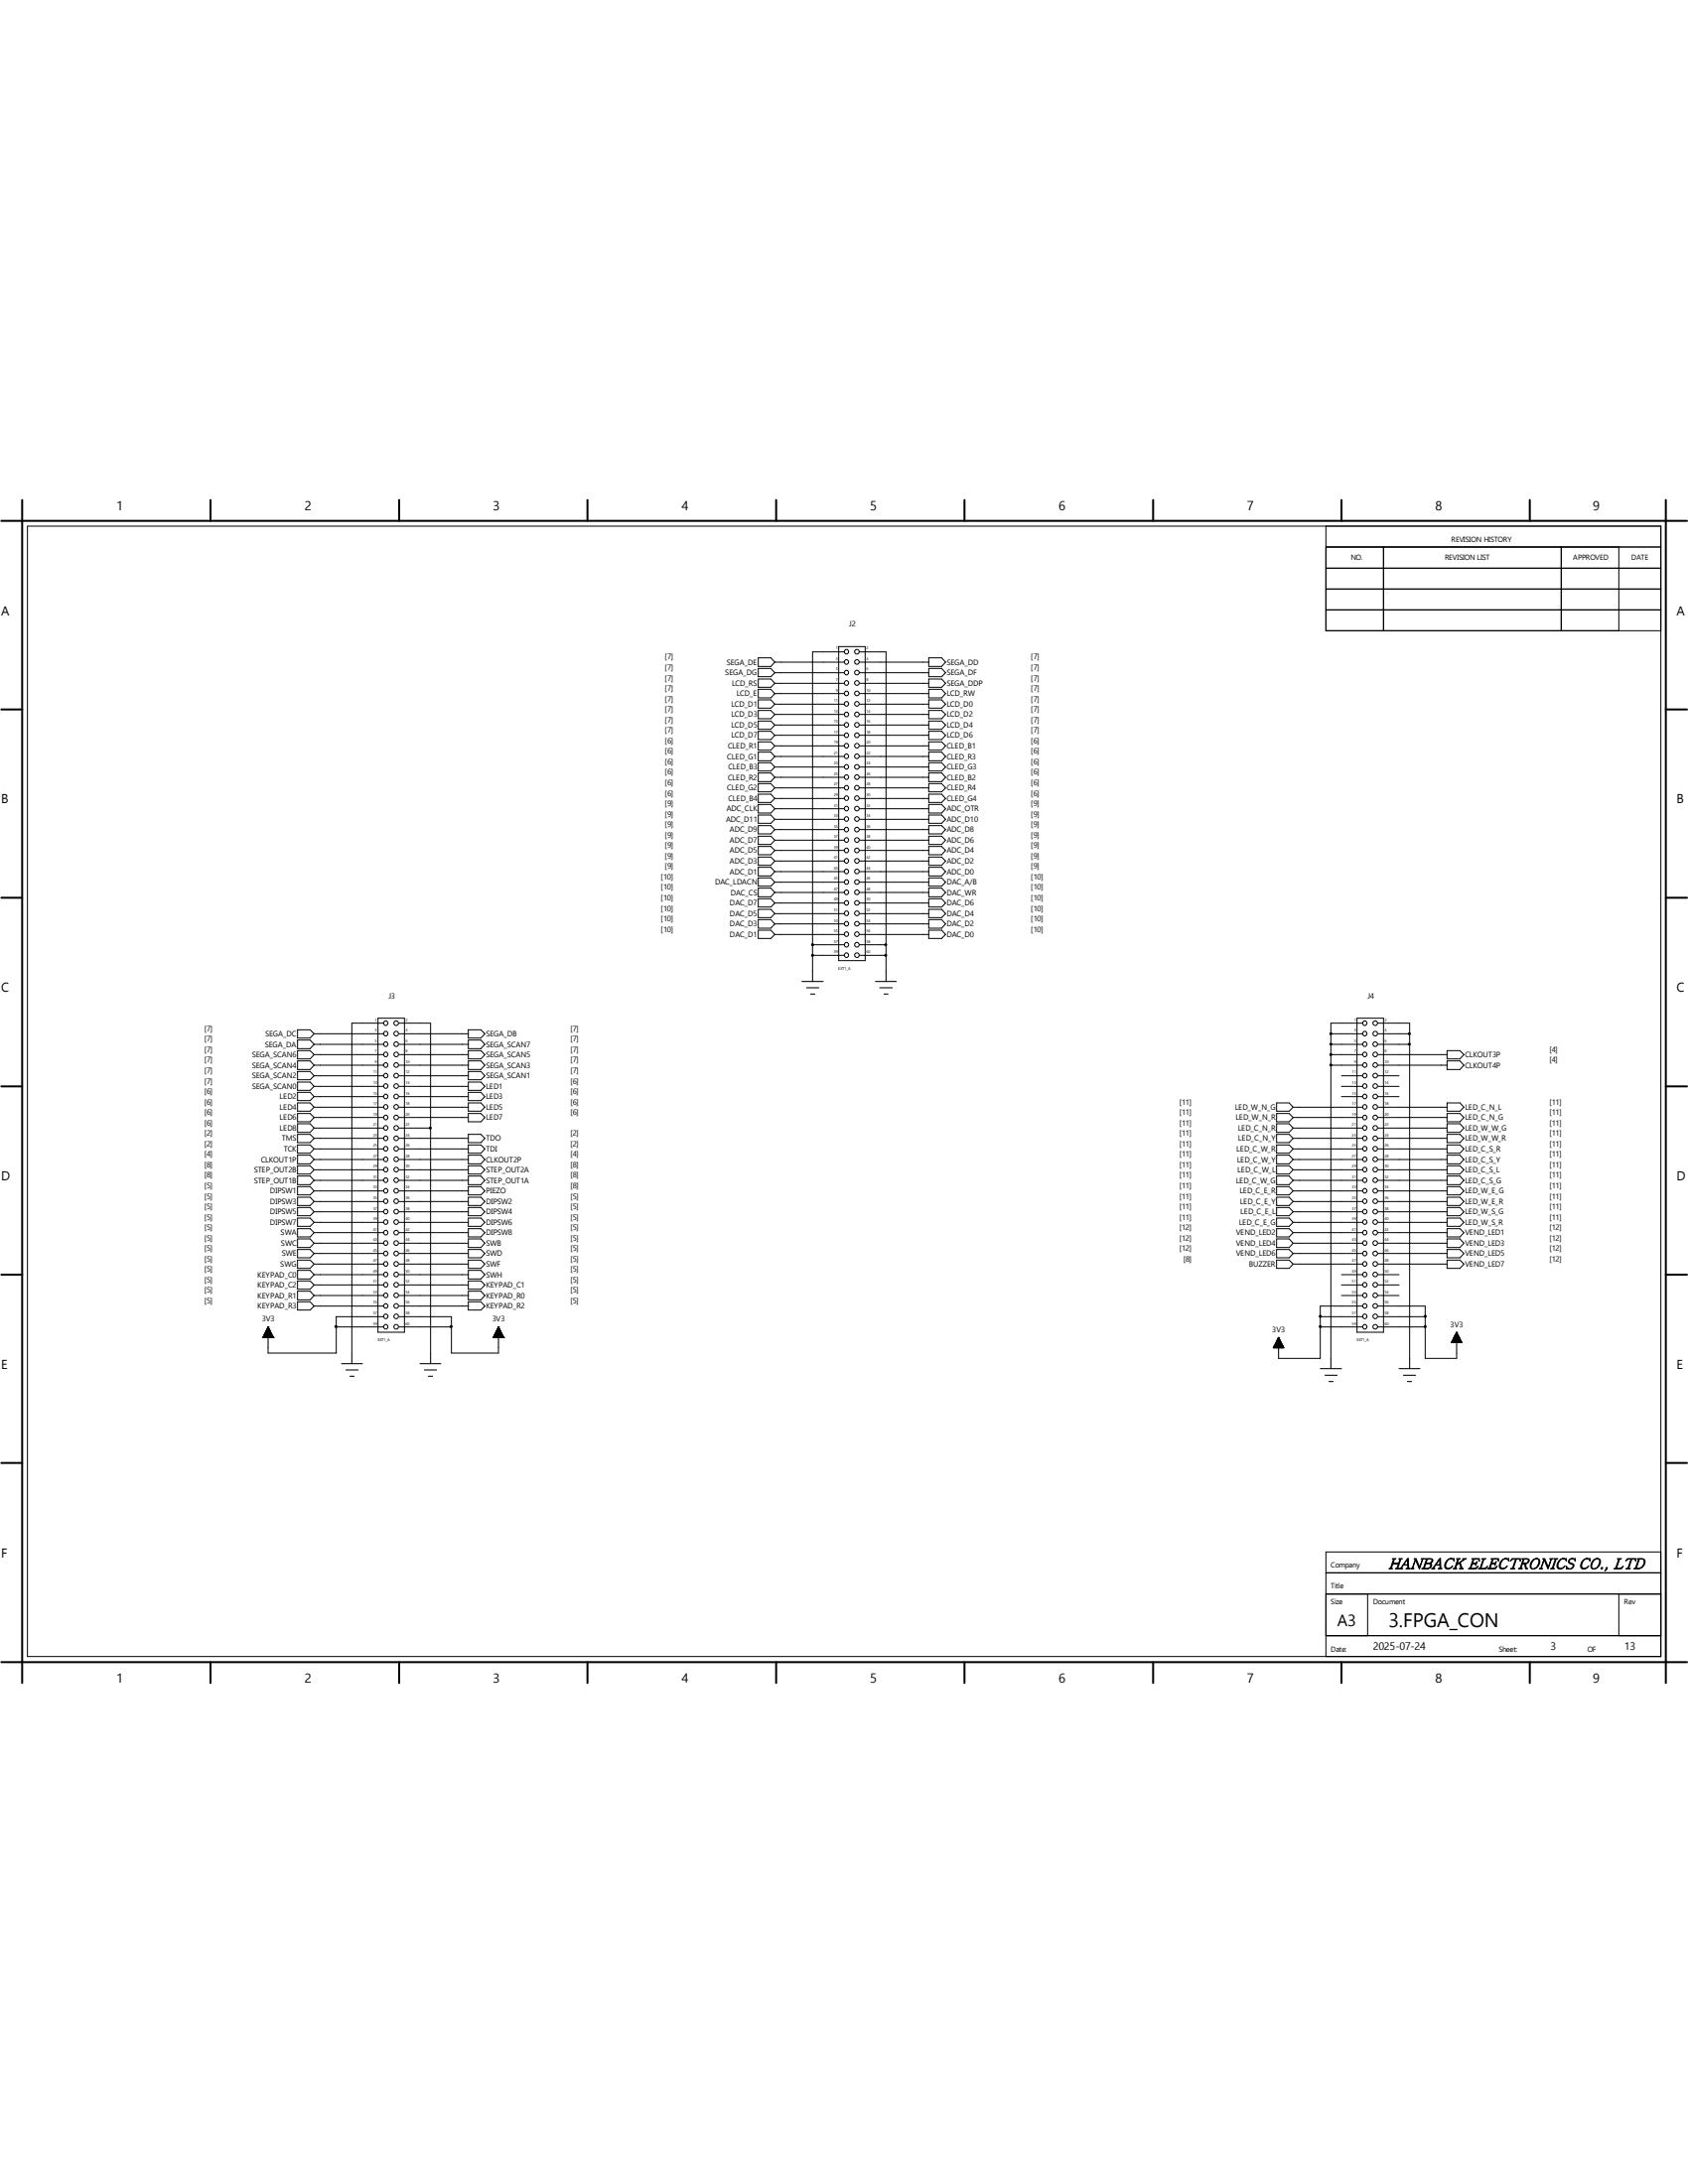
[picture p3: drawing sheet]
<svg xmlns="http://www.w3.org/2000/svg" width="216mm" height="279mm" viewBox="0 0 216 279" stroke-linecap="round" stroke-linejoin="round" font-family="sans-serif">
<g fill="none" stroke="#000" stroke-width=".25">
<path d="M.2 66.6h215.6M2.8 64v151.3M26.9 64v2.6M51.1 64v2.6M75.1 64v2.6M99.3 64v2.6M123.4 64v2.6M147.5 64v2.6M171.6 64v2.6M195.7 64v2.6M213.1 64v151.3M.2 90.8h2.6"/>
<path d="M213.1 90.8h2.7M.2 114.9h2.6M213.1 114.9h2.7M.2 139h2.6M213.1 139h2.7M.2 163.1h2.6M213.1 163.1h2.7M.2 187.2h2.6M213.1 187.2h2.7M.2 212.6h215.6M26.9 212.6v2.7M51.1 212.6v2.7"/>
<path d="M75.1 212.6v2.7M99.3 212.6v2.7M123.4 212.6v2.7M147.5 212.6v2.7M171.6 212.6v2.7M195.7 212.6v2.7"/>
</g>
<g fill="none" stroke="#000" stroke-width=".13">
<path d="M3.5 67.3h208.9v144.6h-208.9zM169.6 67.3v13.4h42.8M169.6 70h42.8M169.6 78h42.8M169.6 75.4h42.8M169.6 72.7h42.8M177 70v10.7M199.7 70v10.7M207.1 70v10.7M97 84.2h1.6l.5 .5-.5 .6h-1.6zM97 85.5h1.6l.5 .6-.5 .5h-1.6zM97 86.9h1.6l.5 .5-.5 .5h-1.6z"/>
<path d="M97 88.2h1.6l.5 .5-.5 .6h-1.6zM97 89.5h1.6l.5 .6-.5 .5h-1.6zM97 90.9h1.6l.5 .5-.5 .5h-1.6zM97 92.2h1.6l.5 .6-.5 .5h-1.6zM97 93.6h1.6l.5 .5-.5 .5h-1.6zM97 94.9h1.6l.5 .5-.5 .6h-1.6zM97 96.2h1.6l.5 .6-.5 .5h-1.6zM97 97.6h1.6l.5 .5-.5 .5h-1.6zM97 98.9h1.6l.5 .5-.5 .6h-1.6zM99.1 84.7h8.8M99.1 86.1h8.8M99.1 87.4h8.8"/>
<path d="M99.1 88.7h8.8M99.1 90.1h8.8M99.1 91.4h8.8M99.1 92.8h8.8M99.1 94.1h8.8M99.1 95.4h8.8M99.1 96.8h8.8M99.1 98.1h8.8M99.1 99.4h8.8M107.3 82.7h3.4v40.2h-3.4zM107.9 83.4h-4v42.2M109.9 83.4h3.4v42.2"/>
<path d="M109.9 84.7h8.9M109.9 86.1h8.9M109.9 87.4h8.9M109.9 88.7h8.9M109.9 90.1h8.9M109.9 91.4h8.9M109.9 92.8h8.9M109.9 94.1h8.9M109.9 95.4h8.9M109.9 96.8h8.9M109.9 98.1h8.9M109.9 99.4h8.9"/>
<path d="M118.8 86.9h1.6l.5 .5-.5 .5h-1.6zM118.8 84.2h1.6l.5 .5-.5 .6h-1.6zM118.8 85.5h1.6l.5 .6-.5 .5h-1.6zM118.8 88.2h1.6l.5 .5-.5 .6h-1.6zM118.8 89.5h1.6l.5 .6-.5 .5h-1.6zM118.8 90.9h1.6l.5 .5-.5 .5h-1.6zM118.8 92.2h1.6l.5 .6-.5 .5h-1.6zM118.8 93.6h1.6l.5 .5-.5 .5h-1.6zM118.8 94.9h1.6l.5 .5-.5 .6h-1.6zM118.8 96.2h1.6l.5 .6-.5 .5h-1.6zM118.8 97.6h1.6l.5 .5-.5 .5h-1.6zM118.8 98.9h1.6l.5 .5-.5 .6h-1.6z"/>
<path d="M97 100.2h1.6l.5 .6-.5 .5h-1.6zM97 101.6h1.6l.5 .6-.5 .5h-1.6zM97 102.9h1.6l.5 .6-.5 .5h-1.6zM97 104.3h1.6l.5 .5-.5 .5h-1.6zM97 105.6h1.6l.5 .5-.5 .6h-1.6zM97 107h1.6l.5 .5-.5 .5h-1.6zM97 108.3h1.6l.5 .5-.5 .5h-1.6zM97 109.6h1.6l.5 .6-.5 .5h-1.6zM97 111h1.6l.5 .5-.5 .6h-1.6zM97 112.3h1.6l.5 .6-.5 .5h-1.6zM97 113.6h1.6l.5 .6-.5 .5h-1.6zM97 115h1.6l.5 .5-.5 .5h-1.6z"/>
<path d="M97 116.3h1.6l.5 .6-.5 .5h-1.6zM97 117.6h1.6l.5 .6-.5 .5h-1.6zM97 119h1.6l.5 .5-.5 .6h-1.6zM99.1 100.8h8.8M99.1 102.2h8.8M99.1 103.5h8.8M99.1 104.8h8.8M99.1 106.1h8.8M99.1 107.5h8.8M99.1 108.8h8.8M99.1 110.2h8.8M99.1 111.5h8.8"/>
<path d="M99.1 112.9h8.8M99.1 114.2h8.8M99.1 115.5h8.8M99.1 116.9h8.8M99.1 118.2h8.8M99.1 119.5h8.8M109.9 100.8h8.9M109.9 102.2h8.9M109.9 103.5h8.9M109.9 104.8h8.9M109.9 106.1h8.9M109.9 107.5h8.9"/>
<path d="M109.9 108.8h8.9M109.9 110.2h8.9M109.9 111.5h8.9M109.9 112.9h8.9M109.9 114.2h8.9M109.9 115.5h8.9M109.9 116.9h8.9M109.9 118.2h8.9M109.9 119.5h8.9M118.8 100.2h1.6l.5 .6-.5 .5h-1.6zM118.8 101.6h1.6l.5 .6-.5 .5h-1.6zM118.8 102.9h1.6l.5 .6-.5 .5h-1.6z"/>
<path d="M118.8 104.3h1.6l.5 .5-.5 .5h-1.6zM118.8 105.6h1.6l.5 .5-.5 .6h-1.6zM118.8 107h1.6l.5 .5-.5 .5h-1.6zM118.8 108.3h1.6l.5 .5-.5 .5h-1.6zM118.8 109.6h1.6l.5 .6-.5 .5h-1.6zM118.8 111h1.6l.5 .5-.5 .6h-1.6zM118.8 112.3h1.6l.5 .6-.5 .5h-1.6zM118.8 115h1.6l.5 .5-.5 .5h-1.6zM118.8 116.3h1.6l.5 .6-.5 .5h-1.6zM118.8 113.6h1.6l.5 .6-.5 .5h-1.6zM118.8 119h1.6l.5 .5-.5 .6h-1.6zM118.8 117.6h1.6l.5 .6-.5 .5h-1.6z"/>
<path d="M38.1 131.7h1.6l.5 .5-.5 .6h-1.6zM38.1 133.1h1.6l.5 .5-.5 .6h-1.6zM38.1 134.4h1.6l.5 .5-.5 .6h-1.6zM38.1 135.7h1.6l.5 .6-.5 .5h-1.6zM38.1 137.1h1.6l.5 .5-.5 .5h-1.6zM38.1 138.4h1.6l.5 .6-.5 .5h-1.6zM38.1 139.7h1.6l.5 .6-.5 .5h-1.6zM40.2 132.2h8.8M40.2 133.6h8.8M40.2 134.9h8.8M40.2 136.3h8.8M40.2 137.6h8.8"/>
<path d="M40.2 139h8.8M48.3 130.3h3.4v40.1h-3.4zM49 130.9h-4v43.6M51.1 130.9h4v43.6M51.1 132.2h8.8M51.1 133.6h8.8M51.1 134.9h8.8M51.1 136.3h8.8M51.1 137.6h8.8M51.1 139h8.8M59.9 131.7h1.6l.5 .5-.5 .6h-1.6zM59.9 133.1h1.6l.5 .5-.5 .6h-1.6z"/>
<path d="M59.9 134.4h1.6l.5 .5-.5 .6h-1.6zM59.9 135.7h1.6l.5 .6-.5 .5h-1.6zM59.9 137.1h1.6l.5 .5-.5 .5h-1.6zM59.9 138.4h1.6l.5 .6-.5 .5h-1.6zM59.9 139.7h1.6l.5 .6-.5 .5h-1.6zM102.6 125.6h2.7M103.2 126.4h1.5M103.7 127.2h.5M103.9 120.9h4M103.9 122.2h4M109.9 120.9h3.4M109.9 122.2h3.4"/>
<path d="M112 125.6h2.6M112.5 126.4h1.6M113.1 127.2h.5M170.2 132.2h4M170.2 133.6h4M170.2 134.9h4M170.2 136.3h4M171.6 137.6h2.6M171.6 139h2.6M173.6 130.3h3.4v40.1h-3.4zM174.2 130.9h-4v44.2M176.2 130.9h4.1v44.2"/>
<path d="M176.2 132.2h4.1M176.2 133.6h4.1M176.2 134.9h8.9M176.2 136.3h8.9M176.2 137.6h2.7M176.2 139h2.7M185.1 134.4h1.6l.5 .5-.5 .6h-1.6zM185.1 135.7h1.6l.5 .6-.5 .5h-1.6zM38.1 147.8h1.6l.5 .5-.5 .6h-1.6zM38.1 141.1h1.6l.5 .5-.5 .6h-1.6zM38.1 142.5h1.6l.5 .5-.5 .5h-1.6zM38.1 143.8h1.6l.5 .5-.5 .6h-1.6z"/>
<path d="M38.1 145.1h1.6l.5 .5-.5 .6h-1.6zM38.1 146.5h1.6l.5 .5-.5 .5h-1.6zM38.1 149.1h1.6l.5 .5-.5 .6h-1.6zM38.1 150.5h1.6l.5 .5-.5 .6h-1.6zM38.1 151.8h1.6l.5 .6-.5 .5h-1.6zM38.1 153.2h1.6l.5 .5-.5 .5h-1.6zM38.1 154.5h1.6l.5 .5-.5 .5h-1.6zM38.1 155.8h1.6l.5 .6-.5 .5h-1.6zM38.1 157.2h1.6l.5 .5-.5 .5h-1.6zM38.1 158.5h1.6l.5 .5-.5 .6h-1.6zM38.1 159.9h1.6l.5 .5-.5 .5h-1.6zM40.2 140.3h8.8"/>
<path d="M40.2 141.6h8.8M40.2 143h8.8M40.2 144.3h8.8M40.2 145.6h8.8M40.2 147h8.8M40.2 148.3h8.8M40.2 149.6h8.8M40.2 151h8.8M40.2 152.4h8.8M40.2 153.7h8.8M40.2 155h8.8M40.2 156.4h8.8"/>
<path d="M40.2 157.7h8.8M40.2 159h8.8M51.1 140.3h8.8M51.1 141.6h8.8M51.1 143h8.8M51.1 144.3h4M51.1 145.6h8.8M51.1 147h8.8M51.1 148.3h8.8M51.1 149.6h8.8M51.1 151h8.8M51.1 152.4h8.8"/>
<path d="M51.1 153.7h8.8M51.1 155h8.8M51.1 156.4h8.8M51.1 157.7h8.8M51.1 159h8.8M59.9 147.8h1.6l.5 .5-.5 .6h-1.6zM59.9 149.1h1.6l.5 .5-.5 .6h-1.6zM59.9 150.5h1.6l.5 .5-.5 .6h-1.6zM59.9 154.5h1.6l.5 .5-.5 .5h-1.6zM59.9 151.8h1.6l.5 .6-.5 .5h-1.6zM59.9 153.2h1.6l.5 .5-.5 .5h-1.6zM59.9 155.8h1.6l.5 .6-.5 .5h-1.6z"/>
<path d="M59.9 159.9h1.6l.5 .5-.5 .5h-1.6zM59.9 157.2h1.6l.5 .5-.5 .5h-1.6zM59.9 158.5h1.6l.5 .5-.5 .6h-1.6zM59.9 141.1h1.6l.5 .5-.5 .6h-1.6zM59.9 142.5h1.6l.5 .5-.5 .5h-1.6zM59.9 145.1h1.6l.5 .5-.5 .6h-1.6zM59.9 146.5h1.6l.5 .5-.5 .5h-1.6zM163.3 147.8h1.6l.5 .5-.5 .6h-1.6zM163.3 149.1h1.6l.5 .5-.5 .6h-1.6zM163.3 150.5h1.6l.5 .5-.5 .6h-1.6zM163.3 154.5h1.6l.5 .5-.5 .5h-1.6zM163.3 151.8h1.6l.5 .6-.5 .5h-1.6z"/>
<path d="M163.3 153.2h1.6l.5 .5-.5 .5h-1.6zM163.3 155.8h1.6l.5 .6-.5 .5h-1.6zM163.3 159.9h1.6l.5 .5-.5 .5h-1.6zM163.3 157.2h1.6l.5 .5-.5 .5h-1.6zM163.3 158.5h1.6l.5 .5-.5 .6h-1.6zM163.3 141.1h1.6l.5 .5-.5 .6h-1.6zM163.3 142.5h1.6l.5 .5-.5 .5h-1.6zM163.3 143.8h1.6l.5 .5-.5 .6h-1.6zM163.3 145.1h1.6l.5 .5-.5 .6h-1.6zM163.3 146.5h1.6l.5 .5-.5 .5h-1.6zM165.4 141.6h8.8M165.4 143h8.8"/>
<path d="M165.4 144.3h8.8M165.4 145.6h8.8M165.4 147h8.8M165.4 148.3h8.8M165.4 149.6h8.8M165.4 151h8.8M165.4 152.4h8.8M165.4 153.7h8.8M165.4 155h8.8M165.4 156.4h8.8M165.4 157.7h8.8M165.4 159h8.8"/>
<path d="M171.6 140.3h2.6M176.2 140.3h2.7M176.2 141.6h8.9M176.2 143h8.9M176.2 144.3h8.9M176.2 145.6h8.9M176.2 147h8.9M176.2 148.3h8.9M176.2 149.6h8.9M176.2 151h8.9M176.2 152.4h8.9M176.2 153.7h8.9"/>
<path d="M176.2 155h8.9M176.2 156.4h8.9M176.2 157.7h8.9M176.2 159h8.9M185.1 147.8h1.6l.5 .5-.5 .6h-1.6zM185.1 149.1h1.6l.5 .5-.5 .6h-1.6zM185.1 150.5h1.6l.5 .5-.5 .6h-1.6zM185.1 154.5h1.6l.5 .5-.5 .5h-1.6zM185.1 151.8h1.6l.5 .6-.5 .5h-1.6zM185.1 153.2h1.6l.5 .5-.5 .5h-1.6zM185.1 155.8h1.6l.5 .6-.5 .5h-1.6zM185.1 159.9h1.6l.5 .5-.5 .5h-1.6z"/>
<path d="M185.1 157.2h1.6l.5 .5-.5 .5h-1.6zM185.1 158.5h1.6l.5 .5-.5 .6h-1.6zM185.1 141.1h1.6l.5 .5-.5 .6h-1.6zM185.1 142.5h1.6l.5 .5-.5 .5h-1.6zM185.1 143.8h1.6l.5 .5-.5 .6h-1.6zM185.1 145.1h1.6l.5 .5-.5 .6h-1.6zM185.1 146.5h1.6l.5 .5-.5 .5h-1.6zM33.6 171.1h.1M33.6 171.1h1.4M33.7 171h1.3M33.7 171.1v-.1h1.2v.1M33.7 170.9h1.2"/>
<path d="M33.7 170.9h1.2v.2M33.8 170.8h1v.3M33.8 170.7v.4M33.8 170.7h1M33.9 171.1v-.5h.9v.5M33.9 170.6h.8M33.9 170.6h.8v.5M33.9 170.5v.6M34 170.5h.7M34 170.5h.6v.6M34 170.4v.7M34 170.4h.6"/>
<path d="M34 170.3h.6v.8M34 170.3v.8M34 170.3h.6M34.1 170.2h.4v.9M34.1 170.1h.4v1M34.2 170h.3v1.1M34.2 170v1.1M34.2 170h.2M34.2 169.9h.2v1.2M34.2 169.9v1.2M34.2 169.9h.2M34.2 169.8h.1v1.3"/>
<path d="M34.2 169.8v1.3M34.3 169.8h.1M34.3 169.8l-.7 1.3M34.3 169.8l.7 1.3M34.5 170.1h-.4v1M34.5 170.2h-.4v.9M34.8 170.9h-1.1v.2M35 171.1h.1M38.1 161.2h1.6l.5 .5-.5 .6h-1.6zM38.1 162.5h1.6l.5 .6-.5 .5h-1.6zM38.1 163.9h1.6l.5 .5-.5 .5h-1.6zM38.1 165.2h1.6l.5 .5-.5 .6h-1.6z"/>
<path d="M38.1 166.5h1.6l.5 .6-.5 .5h-1.6zM40.2 160.4h8.8M40.2 161.7h8.8M40.2 163.1h8.8M40.2 164.4h8.8M40.2 165.7h8.8M40.2 167.1h8.8M43 169.8h6M43.7 174.5h2.7M44.2 175.3h1.6M44.7 176.1h.6M49 168.4h-6v4.7h-8.7v-3.3"/>
<path d="M51.1 160.4h8.8M51.1 161.7h8.8M51.1 163.1h8.8M51.1 164.4h8.8M51.1 165.7h8.8M51.1 167.1h8.8M51.1 168.4h6.6v4.7h6.1v-3.3M51.1 169.8h6.6M53.7 174.5h2.7M54.3 175.3h1.5M54.8 176.1h.5M59.9 161.2h1.6l.5 .5-.5 .6h-1.6z"/>
<path d="M59.9 162.5h1.6l.5 .6-.5 .5h-1.6zM59.9 166.5h1.6l.5 .6-.5 .5h-1.6zM59.9 165.2h1.6l.5 .5-.5 .6h-1.6zM59.9 163.9h1.6l.5 .5-.5 .5h-1.6zM63.1 171.1h.1M63.1 171.1h1.3M63.1 171h1.3M63.2 171.1v-.1h1.2v.1M63.2 170.9h1.1M63.2 170.9h1.1v.2M63.2 170.8h1.1v.3M63.2 170.7v.4"/>
<path d="M63.3 170.7h.9M63.3 171.1v-.5h.9v.5M63.3 170.6h.9M63.4 170.6h.8v.5M63.4 170.5v.6M63.4 170.5h.7M63.4 170.5h.7v.6M63.4 170.4v.7M63.5 170.4h.6M63.5 170.3h.6v.8M63.5 170.3v.8M63.5 170.3h.6"/>
<path d="M63.5 170.2h.5v.9M63.6 170.1h.4v1M63.6 170h.3v1.1M63.6 170v1.1M63.7 170h.2M63.7 169.9h.1v1.2M63.7 169.9v1.2M63.7 169.9h.1M63.7 169.8h.1v1.3M63.7 169.8v1.3M63.8 169.8h.1M63.8 169.8l-.7 1.3"/>
<path d="M63.8 169.8l.6 1.3M63.9 170.1h-.3v1M64 170.2h-.5v.9M64.3 170.9h-1.1v.2M64.4 171.1h.1M162.9 172.4h1.3M162.9 172.3h1.3M162.9 172.4v-.1h1.2v.1M163 172.2h1.1M163 172.2h1.1v.2M163 172.1v.3M163 172.1h1"/>
<path d="M163.1 172.4v-.4h.9v.4M163.1 172h.9M163.1 172h.9v.4M163.1 171.9v.5M163.2 171.9h.7M163.2 171.9h.7v.5M163.2 171.8v.6M163.2 171.8h.7M163.2 171.7h.7v.7M163.3 161.2h1.6l.5 .5-.5 .6h-1.6zM163.3 171.6h.5v.8M163.3 171.5h.4v.9"/>
<path d="M163.3 171.5v.9M163.4 171.5h.3M163.4 171.4h.3v1M163.4 171.4v1M163.4 171.4h.3M163.4 171.3h.3v1.1M163.4 171.2v1.2M163.4 171.2h.2M163.5 171.2h.1v1.2M163.5 171.1h.1M163.5 171.1l.7 1.3h-1.3zM163.6 171.2h-.1v1.2"/>
<path d="M163.8 171.6h-.5v.8M163.8 171.7h-.6v.7M165.4 160.4h8.8M165.4 161.7h8.8M168.9 168.4h5.3M168.9 169.8h5.3M168.9 175.1h2.7M169.5 175.9h1.5M170 176.7h.5M171.6 163.1h2.6M171.6 164.4h2.6M171.6 165.7h2.6"/>
<path d="M174.2 167.1h-5.3v6.7h-5.4v-2.7M176.2 160.4h8.9M176.2 161.7h8.9M176.2 163.1h2.7M176.2 164.4h2.7M176.2 165.7h2.7M176.2 167.1h6.1v6.7h4v-3.4M176.2 168.4h6.1M176.2 169.8h6.1M178.9 175.1h2.7M179.5 175.9h1.6M180 176.7h.6"/>
<path d="M185.1 161.2h1.6l.5 .5-.5 .6h-1.6zM185.7 171.7h.1M185.7 171.7h1.2M185.7 171.6h1.2v.1M185.7 171.6v.1M185.8 171.6h1.1M185.8 171.5h1.1M185.8 171.5v.2M185.8 171.5h1M185.8 171.4h1v.3M185.9 171.3h.8M185.9 171.2h.8"/>
<path d="M185.9 171.2v.5M186 171.1h.6M186 171.2h.6M186 171v.7M186 171h.6M186 171h.6v.7M186 170.9v.8M186.1 170.9h.4M186.1 170.8v.9M186.1 170.8h.4M186.1 170.7v1M186.2 170.7h.2"/>
<path d="M186.2 170.6h.2v1.1M186.3 170.6h.1M186.3 170.5h.1v1.2M186.3 170.5v1.2M186.3 170.5h.1M186.3 170.4l.7 1.3h-1.4zM186.4 170.6h-.2v1.1M186.5 170.7v1M186.5 170.9v.8M186.6 171.1v.6M186.7 171.2v.5M186.7 171.2h-.8v.5"/>
<path d="M186.7 171.3v.4M186.8 171.4h-1v.3M186.9 171.5v.2M186.9 171.7h.1M212.4 198.5h-42.8v13.4M169.6 209.3h42.8M169.6 203.9h42.8M169.6 201.2h42.8M174.9 203.9v5.4M207.1 203.9v5.4"/>
<circle cx="108.3" cy="96.8" r=".29"/>
<circle cx="108.3" cy="84.7" r=".29"/>
<circle cx="108.3" cy="98.1" r=".29"/>
<circle cx="108.3" cy="91.4" r=".29"/>
<circle cx="108.3" cy="99.4" r=".29"/>
<circle cx="108.3" cy="87.4" r=".29"/>
<circle cx="108.3" cy="88.7" r=".29"/>
<circle cx="108.3" cy="90" r=".29"/>
<circle cx="108.3" cy="92.7" r=".29"/>
<circle cx="108.3" cy="95.4" r=".29"/>
<circle cx="108.3" cy="86" r=".29"/>
<circle cx="108.3" cy="94.1" r=".29"/>
<circle cx="108.3" cy="83.4" r=".29"/>
<circle cx="109.6" cy="90" r=".3"/>
<circle cx="109.6" cy="87.4" r=".3"/>
<circle cx="109.6" cy="88.7" r=".3"/>
<circle cx="109.6" cy="99.4" r=".3"/>
<circle cx="109.6" cy="84.7" r=".3"/>
<circle cx="109.6" cy="92.7" r=".3"/>
<circle cx="109.6" cy="95.4" r=".3"/>
<circle cx="109.6" cy="83.4" r=".3"/>
<circle cx="109.6" cy="94.1" r=".3"/>
<circle cx="109.6" cy="96.8" r=".3"/>
<circle cx="109.6" cy="86" r=".3"/>
<circle cx="109.6" cy="98.1" r=".3"/>
<circle cx="109.6" cy="91.4" r=".3"/>
<circle cx="108.3" cy="100.8" r=".29"/>
<circle cx="108.3" cy="108.8" r=".29"/>
<circle cx="108.3" cy="111.5" r=".29"/>
<circle cx="108.3" cy="114.2" r=".29"/>
<circle cx="108.3" cy="107.5" r=".29"/>
<circle cx="108.3" cy="112.8" r=".29"/>
<circle cx="108.3" cy="102.1" r=".29"/>
<circle cx="108.3" cy="103.4" r=".29"/>
<circle cx="108.3" cy="110.1" r=".29"/>
<circle cx="108.3" cy="104.8" r=".29"/>
<circle cx="108.3" cy="106.1" r=".29"/>
<circle cx="108.3" cy="119.5" r=".29"/>
<circle cx="108.3" cy="116.8" r=".29"/>
<circle cx="108.3" cy="115.5" r=".29"/>
<circle cx="108.3" cy="118.2" r=".29"/>
<circle cx="109.6" cy="115.5" r=".3"/>
<circle cx="109.6" cy="102.1" r=".3"/>
<circle cx="109.6" cy="104.8" r=".3"/>
<circle cx="109.6" cy="111.5" r=".3"/>
<circle cx="109.6" cy="106.1" r=".3"/>
<circle cx="109.6" cy="107.5" r=".3"/>
<circle cx="109.6" cy="103.4" r=".3"/>
<circle cx="109.6" cy="110.1" r=".3"/>
<circle cx="109.6" cy="114.2" r=".3"/>
<circle cx="109.6" cy="119.5" r=".3"/>
<circle cx="109.6" cy="108.8" r=".3"/>
<circle cx="109.6" cy="112.8" r=".3"/>
<circle cx="109.6" cy="118.2" r=".3"/>
<circle cx="109.6" cy="116.8" r=".3"/>
<circle cx="109.6" cy="100.8" r=".3"/>
<circle cx="49.3" cy="133.6" r=".29"/>
<circle cx="49.3" cy="130.9" r=".29"/>
<circle cx="49.3" cy="134.9" r=".29"/>
<circle cx="49.3" cy="138.9" r=".29"/>
<circle cx="49.3" cy="137.6" r=".29"/>
<circle cx="49.3" cy="132.2" r=".29"/>
<circle cx="49.3" cy="136.2" r=".29"/>
<circle cx="50.7" cy="133.6" r=".3"/>
<circle cx="50.7" cy="137.6" r=".3"/>
<circle cx="50.7" cy="134.9" r=".3"/>
<circle cx="50.7" cy="138.9" r=".3"/>
<circle cx="50.7" cy="130.9" r=".3"/>
<circle cx="50.7" cy="132.2" r=".3"/>
<circle cx="50.7" cy="136.2" r=".3"/>
<circle cx="108.3" cy="120.9" r=".29"/>
<circle cx="108.3" cy="122.2" r=".29"/>
<circle cx="109.6" cy="120.9" r=".3"/>
<circle cx="109.6" cy="122.2" r=".3"/>
<circle cx="174.6" cy="137.6" r=".29"/>
<circle cx="174.6" cy="134.9" r=".29"/>
<circle cx="174.6" cy="138.9" r=".29"/>
<circle cx="174.6" cy="133.6" r=".29"/>
<circle cx="174.6" cy="130.9" r=".29"/>
<circle cx="174.6" cy="136.2" r=".29"/>
<circle cx="174.6" cy="132.2" r=".29"/>
<circle cx="175.9" cy="137.6" r=".3"/>
<circle cx="175.9" cy="138.9" r=".3"/>
<circle cx="175.9" cy="134.9" r=".3"/>
<circle cx="175.9" cy="133.6" r=".3"/>
<circle cx="175.9" cy="130.9" r=".3"/>
<circle cx="175.9" cy="132.2" r=".3"/>
<circle cx="175.9" cy="136.2" r=".3"/>
<circle cx="49.3" cy="145.6" r=".29"/>
<circle cx="49.3" cy="141.6" r=".29"/>
<circle cx="49.3" cy="148.3" r=".29"/>
<circle cx="49.3" cy="159" r=".29"/>
<circle cx="49.3" cy="143" r=".29"/>
<circle cx="49.3" cy="149.6" r=".29"/>
<circle cx="49.3" cy="144.3" r=".29"/>
<circle cx="49.3" cy="147" r=".29"/>
<circle cx="49.3" cy="140.3" r=".29"/>
<circle cx="49.3" cy="152.3" r=".29"/>
<circle cx="49.3" cy="156.3" r=".29"/>
<circle cx="49.3" cy="157.7" r=".29"/>
<circle cx="49.3" cy="153.7" r=".29"/>
<circle cx="49.3" cy="155" r=".29"/>
<circle cx="49.3" cy="151" r=".29"/>
<circle cx="50.7" cy="144.3" r=".3"/>
<circle cx="50.7" cy="145.6" r=".3"/>
<circle cx="50.7" cy="148.3" r=".3"/>
<circle cx="50.7" cy="143" r=".3"/>
<circle cx="50.7" cy="149.6" r=".3"/>
<circle cx="50.7" cy="153.7" r=".3"/>
<circle cx="50.7" cy="157.7" r=".3"/>
<circle cx="50.7" cy="147" r=".3"/>
<circle cx="50.7" cy="151" r=".3"/>
<circle cx="50.7" cy="140.3" r=".3"/>
<circle cx="50.7" cy="141.6" r=".3"/>
<circle cx="50.7" cy="152.3" r=".3"/>
<circle cx="50.7" cy="159" r=".3"/>
<circle cx="50.7" cy="155" r=".3"/>
<circle cx="50.7" cy="156.3" r=".3"/>
<circle cx="174.6" cy="144.3" r=".29"/>
<circle cx="174.6" cy="151" r=".29"/>
<circle cx="174.6" cy="141.6" r=".29"/>
<circle cx="174.6" cy="152.3" r=".29"/>
<circle cx="174.6" cy="153.7" r=".29"/>
<circle cx="174.6" cy="140.3" r=".29"/>
<circle cx="174.6" cy="143" r=".29"/>
<circle cx="174.6" cy="149.6" r=".29"/>
<circle cx="174.6" cy="155" r=".29"/>
<circle cx="174.6" cy="157.7" r=".29"/>
<circle cx="174.6" cy="145.6" r=".29"/>
<circle cx="174.6" cy="147" r=".29"/>
<circle cx="174.6" cy="148.3" r=".29"/>
<circle cx="174.6" cy="156.3" r=".29"/>
<circle cx="174.6" cy="159" r=".29"/>
<circle cx="175.9" cy="152.3" r=".3"/>
<circle cx="175.9" cy="143" r=".3"/>
<circle cx="175.9" cy="153.7" r=".3"/>
<circle cx="175.9" cy="157.7" r=".3"/>
<circle cx="175.9" cy="141.6" r=".3"/>
<circle cx="175.9" cy="156.3" r=".3"/>
<circle cx="175.9" cy="144.3" r=".3"/>
<circle cx="175.9" cy="147" r=".3"/>
<circle cx="175.9" cy="151" r=".3"/>
<circle cx="175.9" cy="159" r=".3"/>
<circle cx="175.9" cy="140.3" r=".3"/>
<circle cx="175.9" cy="149.6" r=".3"/>
<circle cx="175.9" cy="148.3" r=".3"/>
<circle cx="175.9" cy="145.6" r=".3"/>
<circle cx="175.9" cy="155" r=".3"/>
<circle cx="49.3" cy="169.7" r=".29"/>
<circle cx="49.3" cy="160.4" r=".29"/>
<circle cx="49.3" cy="161.7" r=".29"/>
<circle cx="49.3" cy="167.1" r=".29"/>
<circle cx="49.3" cy="163" r=".29"/>
<circle cx="49.3" cy="168.4" r=".29"/>
<circle cx="49.3" cy="164.4" r=".29"/>
<circle cx="49.3" cy="165.7" r=".29"/>
<circle cx="50.7" cy="168.4" r=".3"/>
<circle cx="50.7" cy="167.1" r=".3"/>
<circle cx="50.7" cy="160.4" r=".3"/>
<circle cx="50.7" cy="161.7" r=".3"/>
<circle cx="50.7" cy="164.4" r=".3"/>
<circle cx="50.7" cy="169.7" r=".3"/>
<circle cx="50.7" cy="165.7" r=".3"/>
<circle cx="50.7" cy="163" r=".3"/>
<circle cx="174.6" cy="160.4" r=".29"/>
<circle cx="174.6" cy="161.7" r=".29"/>
<circle cx="174.6" cy="163" r=".29"/>
<circle cx="174.6" cy="167.1" r=".29"/>
<circle cx="174.6" cy="168.4" r=".29"/>
<circle cx="174.6" cy="169.7" r=".29"/>
<circle cx="174.6" cy="165.7" r=".29"/>
<circle cx="174.6" cy="164.4" r=".29"/>
<circle cx="175.9" cy="167.1" r=".3"/>
<circle cx="175.9" cy="169.7" r=".3"/>
<circle cx="175.9" cy="160.4" r=".3"/>
<circle cx="175.9" cy="161.7" r=".3"/>
<circle cx="175.9" cy="163" r=".3"/>
<circle cx="175.9" cy="168.4" r=".3"/>
<circle cx="175.9" cy="165.7" r=".3"/>
<circle cx="175.9" cy="164.4" r=".3"/>
</g>
<g fill="#000" stroke="#000" stroke-width=".13">
<circle cx="103.9" cy="120.9" r=".13"/>
<circle cx="103.9" cy="122.2" r=".13"/>
<circle cx="113.3" cy="120.9" r=".13"/>
<circle cx="113.3" cy="122.2" r=".13"/>
<circle cx="170.2" cy="132.2" r=".13"/>
<circle cx="170.2" cy="136.2" r=".13"/>
<circle cx="170.2" cy="133.6" r=".13"/>
<circle cx="170.2" cy="134.9" r=".13"/>
<circle cx="180.3" cy="132.2" r=".13"/>
<circle cx="180.3" cy="133.6" r=".13"/>
<circle cx="55" cy="144.3" r=".13"/>
<circle cx="43" cy="169.7" r=".13"/>
<circle cx="57.7" cy="169.7" r=".13"/>
<circle cx="168.9" cy="169.7" r=".13"/>
<circle cx="168.9" cy="168.4" r=".13"/>
<circle cx="182.3" cy="169.7" r=".13"/>
<circle cx="182.3" cy="168.4" r=".13"/>
</g>
<text font-size="2.5" x="177.6" y="208.2">3.FPGA_CON</text>
<text font-size="2.1" x="171" y="208">A3</text>
<text font-size="1.9" x="177.6" y="200.7">HANBACK ELECTRONICS CO., LTD</text>
<g font-size="1.7">
<text x="14.9" y="65.3">1</text>
<text x="39" y="65.3">2</text>
<text x="63.1" y="65.3">3</text>
<text x="87.2" y="65.3">4</text>
<text x="111.3" y="65.3">5</text>
<text x="135.4" y="65.3">6</text>
<text x="159.5" y="65.3">7</text>
<text x="183.6" y="65.3">8</text>
<text x="203.7" y="65.3">9</text>
<text x=".2" y="78.7">A</text>
<text x="214.4" y="78.7">A</text>
<text x=".2" y="102.8">B</text>
<text x="214.4" y="102.8">B</text>
<text x=".2" y="126.9">C</text>
<text x="214.4" y="126.9">C</text>
<text x=".2" y="151">D</text>
<text x="214.4" y="151">D</text>
<text x=".2" y="175.1">E</text>
<text x="214.4" y="175.1">E</text>
<text x=".2" y="199.2">F</text>
<text x="214.4" y="199.2">F</text>
<text x="14.9" y="215.3">1</text>
<text x="39" y="215.3">2</text>
<text x="63.1" y="215.3">3</text>
<text x="87.2" y="215.3">4</text>
<text x="111.3" y="215.3">5</text>
<text x="135.4" y="215.3">6</text>
<text x="159.5" y="215.3">7</text>
<text x="183.6" y="215.3">8</text>
<text x="203.7" y="215.3">9</text>
</g>
<g font-size="1.4">
<text x="175.6" y="211.1">2025-07-24</text>
<text x="198.3" y="211.1">3</text>
<text x="207.7" y="211.1">13</text>
</g>
<g font-size="1">
<text x="172.8" y="71.6">NO.</text>
<text x="184.8" y="71.6">REVISION LIST</text>
<text x="185.6" y="69.3">REVISION HISTORY</text>
<text x="201.2" y="71.6">APPROVED</text>
<text x="208.7" y="71.6">DATE</text>
<text x="108.6" y="80.2">J2</text>
<text x="85" y="89.7">[7]</text>
<text x="85" y="88.4">[7]</text>
<text x="85" y="87.1">[7]</text>
<text x="85" y="85.7">[7]</text>
<text x="85" y="84.4">[7]</text>
<text x="92.8" y="86.4">SEGA_DG</text>
<text x="92.9" y="85">SEGA_DE</text>
<text x="93.6" y="87.8">LCD_RS</text>
<text x="94.2" y="89.1">LCD_E</text>
<text x="121.1" y="89.1">LCD_RW</text>
<text x="121.1" y="87.8">SEGA_DDP</text>
<text x="121.1" y="86.4">SEGA_DF</text>
<text x="121.1" y="85">SEGA_DD</text>
<text x="131.9" y="89.7">[7]</text>
<text x="131.9" y="88.4">[7]</text>
<text x="131.9" y="87.1">[7]</text>
<text x="131.9" y="85.7">[7]</text>
<text x="131.9" y="84.4">[7]</text>
<text x="85" y="95.1">[6]</text>
<text x="85" y="93.8">[7]</text>
<text x="85" y="92.4">[7]</text>
<text x="85" y="91.1">[7]</text>
<text x="93.1" y="95.8">CLED_R1</text>
<text x="93.5" y="94.4">LCD_D7</text>
<text x="93.5" y="93.1">LCD_D5</text>
<text x="93.5" y="91.7">LCD_D3</text>
<text x="93.5" y="90.4">LCD_D1</text>
<text x="121.1" y="95.8">CLED_B1</text>
<text x="121.1" y="94.4">LCD_D6</text>
<text x="121.1" y="93.1">LCD_D4</text>
<text x="121.1" y="91.7">LCD_D2</text>
<text x="121.1" y="90.4">LCD_D0</text>
<text x="131.9" y="95.1">[6]</text>
<text x="131.9" y="93.8">[7]</text>
<text x="131.9" y="92.4">[7]</text>
<text x="131.9" y="91.1">[7]</text>
<text x="85" y="100.5">[6]</text>
<text x="85" y="101.8">[6]</text>
<text x="85" y="96.4">[6]</text>
<text x="85" y="97.8">[6]</text>
<text x="85" y="99.1">[6]</text>
<text x="93" y="101.1">CLED_G2</text>
<text x="93" y="97.1">CLED_G1</text>
<text x="93.1" y="99.8">CLED_R2</text>
<text x="93.1" y="98.5">CLED_B3</text>
<text x="121.1" y="101.1">CLED_R4</text>
<text x="121.1" y="97.1">CLED_R3</text>
<text x="121.1" y="98.5">CLED_G3</text>
<text x="121.1" y="99.8">CLED_B2</text>
<text x="131.9" y="100.5">[6]</text>
<text x="131.9" y="101.8">[6]</text>
<text x="131.9" y="96.4">[6]</text>
<text x="131.9" y="97.8">[6]</text>
<text x="131.9" y="99.1">[6]</text>
<text x="85" y="103.1">[9]</text>
<text x="85" y="104.5">[9]</text>
<text x="85" y="105.8">[9]</text>
<text x="85" y="107.1">[9]</text>
<text x="92.8" y="105.2">ADC_D11</text>
<text x="92.9" y="103.8">ADC_CLK</text>
<text x="93.1" y="102.5">CLED_B4</text>
<text x="93.3" y="106.5">ADC_D9</text>
<text x="93.3" y="107.8">ADC_D7</text>
<text x="121.1" y="102.5">CLED_G4</text>
<text x="121.1" y="103.8">ADC_OTR</text>
<text x="121.1" y="105.2">ADC_D10</text>
<text x="121.1" y="106.5">ADC_D8</text>
<text x="121.1" y="107.8">ADC_D6</text>
<text x="131.9" y="103.1">[9]</text>
<text x="131.9" y="104.5">[9]</text>
<text x="131.9" y="105.8">[9]</text>
<text x="131.9" y="107.1">[9]</text>
<text x="84.5" y="112.5">[10]</text>
<text x="84.5" y="113.8">[10]</text>
<text x="85" y="108.5">[9]</text>
<text x="85" y="109.9">[9]</text>
<text x="85" y="111.2">[9]</text>
<text x="91.4" y="113.2">DAC_LDACN</text>
<text x="93.3" y="109.1">ADC_D5</text>
<text x="93.3" y="110.5">ADC_D3</text>
<text x="93.3" y="111.8">ADC_D1</text>
<text x="121.1" y="109.1">ADC_D4</text>
<text x="121.1" y="110.5">ADC_D2</text>
<text x="121.1" y="111.8">ADC_D0</text>
<text x="121.1" y="113.2">DAC_A/B</text>
<text x="131.9" y="108.5">[9]</text>
<text x="131.9" y="109.9">[9]</text>
<text x="131.9" y="111.2">[9]</text>
<text x="131.9" y="112.5">[10]</text>
<text x="131.9" y="113.8">[10]</text>
<text x="84.5" y="115.2">[10]</text>
<text x="84.5" y="116.5">[10]</text>
<text x="84.5" y="119.2">[10]</text>
<text x="84.5" y="117.9">[10]</text>
<text x="93.3" y="115.9">DAC_D7</text>
<text x="93.3" y="117.2">DAC_D5</text>
<text x="93.3" y="119.9">DAC_D1</text>
<text x="93.3" y="118.5">DAC_D3</text>
<text x="93.4" y="114.5">DAC_CS</text>
<text x="121.1" y="115.9">DAC_D6</text>
<text x="121.1" y="117.2">DAC_D4</text>
<text x="121.1" y="114.5">DAC_WR</text>
<text x="121.1" y="119.9">DAC_D0</text>
<text x="121.1" y="118.5">DAC_D2</text>
<text x="131.9" y="115.2">[10]</text>
<text x="131.9" y="116.5">[10]</text>
<text x="131.9" y="119.2">[10]</text>
<text x="131.9" y="117.9">[10]</text>
<text x="26.1" y="132">[7]</text>
<text x="49.7" y="127.7">J3</text>
<text x="72.9" y="132">[7]</text>
<text x="174.9" y="127.7">J4</text>
<text x="26.1" y="133.3">[7]</text>
<text x="26.1" y="134.6">[7]</text>
<text x="26.1" y="137.3">[7]</text>
<text x="26.1" y="135.9">[7]</text>
<text x="32.2" y="135.3">SEGA_SCAN6</text>
<text x="32.2" y="138">SEGA_SCAN2</text>
<text x="32.2" y="136.6">SEGA_SCAN4</text>
<text x="33.9" y="133.9">SEGA_DA</text>
<text x="33.9" y="132.6">SEGA_DC</text>
<text x="62.1" y="132.6">SEGA_DB</text>
<text x="62.1" y="133.9">SEGA_SCAN7</text>
<text x="62.1" y="135.3">SEGA_SCAN5</text>
<text x="62.1" y="138">SEGA_SCAN1</text>
<text x="62.1" y="136.6">SEGA_SCAN3</text>
<text x="72.9" y="133.3">[7]</text>
<text x="72.9" y="134.6">[7]</text>
<text x="72.9" y="137.3">[7]</text>
<text x="72.9" y="135.9">[7]</text>
<text x="187.4" y="136.6">CLKOUT4P</text>
<text x="187.4" y="135.3">CLKOUT3P</text>
<text x="198.2" y="135.9">[4]</text>
<text x="198.2" y="134.6">[4]</text>
<text x="26.1" y="138.6">[7]</text>
<text x="26.1" y="140">[6]</text>
<text x="26.1" y="141.3">[6]</text>
<text x="26.1" y="142.7">[6]</text>
<text x="26.1" y="144">[6]</text>
<text x="32.2" y="139.3">SEGA_SCAN0</text>
<text x="35.8" y="140.6">LED2</text>
<text x="35.8" y="142">LED4</text>
<text x="35.8" y="143.3">LED6</text>
<text x="62.1" y="139.3">LED1</text>
<text x="62.1" y="140.6">LED3</text>
<text x="62.1" y="142">LED5</text>
<text x="62.1" y="143.3">LED7</text>
<text x="72.9" y="138.6">[6]</text>
<text x="72.9" y="140">[6]</text>
<text x="72.9" y="141.3">[6]</text>
<text x="72.9" y="142.7">[6]</text>
<text x="150.8" y="144">[11]</text>
<text x="150.8" y="142.7">[11]</text>
<text x="150.8" y="141.3">[11]</text>
<text x="157.9" y="142">LED_W_N_G</text>
<text x="158" y="143.3">LED_W_N_R</text>
<text x="187.4" y="142">LED_C_N_L</text>
<text x="187.4" y="143.3">LED_C_N_G</text>
<text x="198.2" y="141.3">[11]</text>
<text x="198.2" y="142.7">[11]</text>
<text x="198.2" y="144">[11]</text>
<text x="26.1" y="148">[4]</text>
<text x="26.1" y="149.4">[8]</text>
<text x="26.1" y="145.3">[2]</text>
<text x="26.1" y="146.7">[2]</text>
<text x="32.5" y="150">STEP_OUT2B</text>
<text x="33.4" y="148.7">CLKOUT1P</text>
<text x="35.8" y="144.7">LED8</text>
<text x="36" y="146">TMS</text>
<text x="36.3" y="147.3">TCK</text>
<text x="62.1" y="150">STEP_OUT2A</text>
<text x="62.1" y="146">TDO</text>
<text x="62.1" y="147.3">TDI</text>
<text x="62.1" y="148.7">CLKOUT2P</text>
<text x="72.9" y="149.4">[8]</text>
<text x="72.9" y="145.3">[2]</text>
<text x="72.9" y="146.7">[2]</text>
<text x="72.9" y="148">[4]</text>
<text x="150.8" y="149.4">[11]</text>
<text x="150.8" y="148">[11]</text>
<text x="150.8" y="146.7">[11]</text>
<text x="150.8" y="145.3">[11]</text>
<text x="158.2" y="147.3">LED_C_W_R</text>
<text x="158.2" y="148.7">LED_C_W_Y</text>
<text x="158.3" y="150">LED_C_W_L</text>
<text x="158.3" y="144.7">LED_C_N_R</text>
<text x="158.4" y="146">LED_C_N_Y</text>
<text x="187.4" y="144.7">LED_W_W_G</text>
<text x="187.4" y="146">LED_W_W_R</text>
<text x="187.4" y="147.3">LED_C_S_R</text>
<text x="187.4" y="148.7">LED_C_S_Y</text>
<text x="187.4" y="150">LED_C_S_L</text>
<text x="198.2" y="145.3">[11]</text>
<text x="198.2" y="146.7">[11]</text>
<text x="198.2" y="148">[11]</text>
<text x="198.2" y="149.4">[11]</text>
<text x="26.1" y="150.7">[8]</text>
<text x="26.1" y="154.7">[5]</text>
<text x="26.1" y="152">[5]</text>
<text x="26.1" y="153.4">[5]</text>
<text x="32.5" y="151.3">STEP_OUT1B</text>
<text x="34.5" y="155.4">DIPSW5</text>
<text x="34.5" y="152.7">DIPSW1</text>
<text x="34.5" y="154.1">DIPSW3</text>
<text x="62.1" y="151.3">STEP_OUT1A</text>
<text x="62.1" y="155.4">DIPSW4</text>
<text x="62.1" y="152.7">PIEZO</text>
<text x="62.1" y="154.1">DIPSW2</text>
<text x="72.9" y="150.7">[8]</text>
<text x="72.9" y="154.7">[5]</text>
<text x="72.9" y="152">[8]</text>
<text x="72.9" y="153.4">[5]</text>
<text x="150.8" y="154.7">[11]</text>
<text x="150.8" y="153.4">[11]</text>
<text x="150.8" y="152">[11]</text>
<text x="150.8" y="150.7">[11]</text>
<text x="158.1" y="151.3">LED_C_W_G</text>
<text x="158.5" y="152.7">LED_C_E_R</text>
<text x="158.6" y="154.1">LED_C_E_Y</text>
<text x="158.7" y="155.4">LED_C_E_L</text>
<text x="187.4" y="151.3">LED_C_S_G</text>
<text x="187.4" y="152.7">LED_W_E_G</text>
<text x="187.4" y="154.1">LED_W_E_R</text>
<text x="187.4" y="155.4">LED_W_S_G</text>
<text x="198.2" y="150.7">[11]</text>
<text x="198.2" y="152">[11]</text>
<text x="198.2" y="153.4">[11]</text>
<text x="198.2" y="154.7">[11]</text>
<text x="26.1" y="156">[5]</text>
<text x="26.1" y="160.1">[5]</text>
<text x="26.1" y="157.4">[5]</text>
<text x="26.1" y="158.7">[5]</text>
<text x="26.1" y="161.4">[5]</text>
<text x="34.5" y="156.7">DIPSW7</text>
<text x="35.9" y="158">SWA</text>
<text x="35.9" y="159.4">SWC</text>
<text x="36" y="160.7">SWE</text>
<text x="62.1" y="156.7">DIPSW6</text>
<text x="62.1" y="160.7">SWD</text>
<text x="62.1" y="158">DIPSW8</text>
<text x="62.1" y="159.4">SWB</text>
<text x="72.9" y="156">[5]</text>
<text x="72.9" y="160.1">[5]</text>
<text x="72.9" y="157.4">[5]</text>
<text x="72.9" y="158.7">[5]</text>
<text x="72.9" y="161.4">[5]</text>
<text x="150.8" y="156">[11]</text>
<text x="150.8" y="160.1">[12]</text>
<text x="150.8" y="158.7">[12]</text>
<text x="150.8" y="157.4">[12]</text>
<text x="151.3" y="161.4">[8]</text>
<text x="158.1" y="160.7">VEND_LED6</text>
<text x="158.1" y="159.4">VEND_LED4</text>
<text x="158.1" y="158">VEND_LED2</text>
<text x="158.5" y="156.7">LED_C_E_G</text>
<text x="187.4" y="156.7">LED_W_S_R</text>
<text x="187.4" y="158">VEND_LED1</text>
<text x="187.4" y="159.4">VEND_LED3</text>
<text x="187.4" y="160.7">VEND_LED5</text>
<text x="198.2" y="156">[11]</text>
<text x="198.2" y="157.4">[12]</text>
<text x="198.2" y="158.7">[12]</text>
<text x="198.2" y="160.1">[12]</text>
<text x="198.2" y="161.4">[12]</text>
<text x="26.1" y="162.7">[5]</text>
<text x="26.1" y="166.8">[5]</text>
<text x="26.1" y="165.4">[5]</text>
<text x="26.1" y="164.1">[5]</text>
<text x="32.9" y="163.4">KEYPAD_C0</text>
<text x="32.9" y="167.4">KEYPAD_R3</text>
<text x="32.9" y="166.1">KEYPAD_R1</text>
<text x="32.9" y="164.7">KEYPAD_C2</text>
<text x="35.9" y="162.1">SWG</text>
<text x="62.1" y="162.1">SWF</text>
<text x="62.1" y="163.4">SWH</text>
<text x="62.1" y="164.7">KEYPAD_C1</text>
<text x="62.1" y="166.1">KEYPAD_R0</text>
<text x="62.1" y="167.4">KEYPAD_R2</text>
<text x="72.9" y="162.7">[5]</text>
<text x="72.9" y="164.1">[5]</text>
<text x="72.9" y="165.4">[5]</text>
<text x="72.9" y="166.8">[5]</text>
<text x="159.7" y="162.1">BUZZER</text>
<text x="187.4" y="162.1">VEND_LED7</text>
<text x="33.5" y="169.1">3V3</text>
<text x="63" y="169.1">3V3</text>
<text x="162.7" y="170.4">3V3</text>
<text x="185.5" y="169.8">3V3</text>
<text x="170.2" y="203.2">Title</text>
<text x="170.2" y="200.6">Company</text>
<text x="170.2" y="205.3">Size</text>
<text x="175.6" y="205.3">Document</text>
<text x="207.7" y="205.3">Rev</text>
<text x="170.2" y="211.3">Date:</text>
<text x="191.7" y="211.3">Sheet:</text>
<text x="203" y="211.3">OF</text>
</g>
<g font-size=".5">
<text x="106.9" y="83.1">1</text>
<text x="110.8" y="83.1">2</text>
<text x="106.6" y="89.8">11</text>
<text x="106.9" y="84.5">3</text>
<text x="106.9" y="85.8">5</text>
<text x="106.9" y="87.1">7</text>
<text x="106.9" y="88.5">9</text>
<text x="110.8" y="84.5">4</text>
<text x="110.8" y="85.8">6</text>
<text x="110.8" y="87.1">8</text>
<text x="110.8" y="88.5">10</text>
<text x="110.8" y="89.8">12</text>
<text x="106.6" y="91.1">13</text>
<text x="106.6" y="92.5">15</text>
<text x="106.6" y="93.8">17</text>
<text x="106.6" y="95.2">19</text>
<text x="110.8" y="91.1">14</text>
<text x="110.8" y="92.5">16</text>
<text x="110.8" y="93.8">18</text>
<text x="110.8" y="95.2">20</text>
<text x="106.6" y="96.5">21</text>
<text x="106.6" y="97.8">23</text>
<text x="106.6" y="99.2">25</text>
<text x="106.6" y="100.5">27</text>
<text x="106.6" y="101.9">29</text>
<text x="110.8" y="96.5">22</text>
<text x="110.8" y="97.8">24</text>
<text x="110.8" y="99.2">26</text>
<text x="110.8" y="100.5">28</text>
<text x="110.8" y="101.9">30</text>
<text x="106.6" y="103.2">31</text>
<text x="106.6" y="104.6">33</text>
<text x="106.6" y="105.9">35</text>
<text x="106.6" y="107.2">37</text>
<text x="110.8" y="103.2">32</text>
<text x="110.8" y="104.6">34</text>
<text x="110.8" y="105.9">36</text>
<text x="110.8" y="107.2">38</text>
<text x="106.6" y="108.5">39</text>
<text x="106.6" y="109.9">41</text>
<text x="106.6" y="111.2">43</text>
<text x="106.6" y="112.6">45</text>
<text x="106.6" y="113.9">47</text>
<text x="110.8" y="108.5">40</text>
<text x="110.8" y="109.9">42</text>
<text x="110.8" y="111.2">44</text>
<text x="110.8" y="112.6">46</text>
<text x="110.8" y="113.9">48</text>
<text x="106.6" y="115.2">49</text>
<text x="106.6" y="116.6">51</text>
<text x="106.6" y="117.9">53</text>
<text x="106.6" y="119.3">55</text>
<text x="110.8" y="115.2">50</text>
<text x="110.8" y="116.6">52</text>
<text x="110.8" y="117.9">54</text>
<text x="110.8" y="119.3">56</text>
<text x="106.6" y="120.6">57</text>
<text x="106.6" y="122">59</text>
<text x="107.2" y="124">EXT1_A</text>
<text x="110.8" y="120.6">58</text>
<text x="110.8" y="122">60</text>
<text x="48" y="130.6">1</text>
<text x="48" y="132">3</text>
<text x="51.9" y="130.6">2</text>
<text x="51.9" y="132">4</text>
<text x="173.2" y="130.6">1</text>
<text x="173.2" y="132">3</text>
<text x="177.1" y="130.6">2</text>
<text x="177.1" y="132">4</text>
<text x="47.7" y="137.3">11</text>
<text x="48" y="133.3">5</text>
<text x="48" y="134.7">7</text>
<text x="48" y="136">9</text>
<text x="51.9" y="133.3">6</text>
<text x="51.9" y="134.7">8</text>
<text x="51.9" y="136">10</text>
<text x="51.9" y="137.3">12</text>
<text x="172.9" y="137.3">11</text>
<text x="173.2" y="133.3">5</text>
<text x="173.2" y="134.7">7</text>
<text x="173.2" y="136">9</text>
<text x="177.1" y="133.3">6</text>
<text x="177.1" y="134.7">8</text>
<text x="177.1" y="136">10</text>
<text x="177.1" y="137.3">12</text>
<text x="47.7" y="138.7">13</text>
<text x="47.7" y="140">15</text>
<text x="47.7" y="141.4">17</text>
<text x="47.7" y="142.7">19</text>
<text x="51.9" y="138.7">14</text>
<text x="51.9" y="140">16</text>
<text x="51.9" y="141.4">18</text>
<text x="51.9" y="142.7">20</text>
<text x="172.9" y="138.7">13</text>
<text x="172.9" y="140">15</text>
<text x="172.9" y="141.4">17</text>
<text x="172.9" y="142.7">19</text>
<text x="177.1" y="138.7">14</text>
<text x="177.1" y="140">16</text>
<text x="177.1" y="141.4">18</text>
<text x="177.1" y="142.7">20</text>
<text x="47.7" y="144.1">21</text>
<text x="47.7" y="145.4">23</text>
<text x="47.7" y="146.7">25</text>
<text x="47.7" y="148">27</text>
<text x="47.7" y="149.4">29</text>
<text x="51.9" y="144.1">22</text>
<text x="51.9" y="145.4">24</text>
<text x="51.9" y="146.7">26</text>
<text x="51.9" y="148">28</text>
<text x="51.9" y="149.4">30</text>
<text x="172.9" y="144.1">21</text>
<text x="172.9" y="145.4">23</text>
<text x="172.9" y="146.7">25</text>
<text x="172.9" y="148">27</text>
<text x="172.9" y="149.4">29</text>
<text x="177.1" y="144.1">22</text>
<text x="177.1" y="145.4">24</text>
<text x="177.1" y="146.7">26</text>
<text x="177.1" y="148">28</text>
<text x="177.1" y="149.4">30</text>
<text x="47.7" y="150.7">31</text>
<text x="47.7" y="152.1">33</text>
<text x="47.7" y="153.4">35</text>
<text x="47.7" y="154.8">37</text>
<text x="51.9" y="150.7">32</text>
<text x="51.9" y="152.1">34</text>
<text x="51.9" y="153.4">36</text>
<text x="51.9" y="154.8">38</text>
<text x="172.9" y="150.7">31</text>
<text x="172.9" y="152.1">33</text>
<text x="172.9" y="153.4">35</text>
<text x="172.9" y="154.8">37</text>
<text x="177.1" y="150.7">32</text>
<text x="177.1" y="152.1">34</text>
<text x="177.1" y="153.4">36</text>
<text x="177.1" y="154.8">38</text>
<text x="47.7" y="156.1">39</text>
<text x="47.7" y="157.4">41</text>
<text x="47.7" y="158.8">43</text>
<text x="47.7" y="160.1">45</text>
<text x="47.7" y="161.5">47</text>
<text x="51.9" y="156.1">40</text>
<text x="51.9" y="157.4">42</text>
<text x="51.9" y="158.8">44</text>
<text x="51.9" y="160.1">46</text>
<text x="51.9" y="161.5">48</text>
<text x="172.9" y="156.1">39</text>
<text x="172.9" y="157.4">41</text>
<text x="172.9" y="158.8">43</text>
<text x="172.9" y="160.1">45</text>
<text x="172.9" y="161.5">47</text>
<text x="177.1" y="156.1">40</text>
<text x="177.1" y="157.4">42</text>
<text x="177.1" y="158.8">44</text>
<text x="177.1" y="160.1">46</text>
<text x="177.1" y="161.5">48</text>
<text x="47.7" y="162.8">49</text>
<text x="47.7" y="164.1">51</text>
<text x="47.7" y="165.5">53</text>
<text x="47.7" y="166.8">55</text>
<text x="51.9" y="162.8">50</text>
<text x="51.9" y="164.1">52</text>
<text x="51.9" y="165.5">54</text>
<text x="51.9" y="166.8">56</text>
<text x="172.9" y="162.8">49</text>
<text x="172.9" y="164.1">51</text>
<text x="172.9" y="165.5">53</text>
<text x="172.9" y="166.8">55</text>
<text x="177.1" y="162.8">50</text>
<text x="177.1" y="164.1">52</text>
<text x="177.1" y="165.5">54</text>
<text x="177.1" y="166.8">56</text>
<text x="47.7" y="168.1">57</text>
<text x="47.7" y="169.5">59</text>
<text x="48.3" y="171.6">EXT1_A</text>
<text x="51.9" y="168.1">58</text>
<text x="51.9" y="169.5">60</text>
<text x="172.9" y="168.1">57</text>
<text x="172.9" y="169.5">59</text>
<text x="173.5" y="171.6">EXT1_A</text>
<text x="177.1" y="168.1">58</text>
<text x="177.1" y="169.5">60</text>
</g>
</svg>
